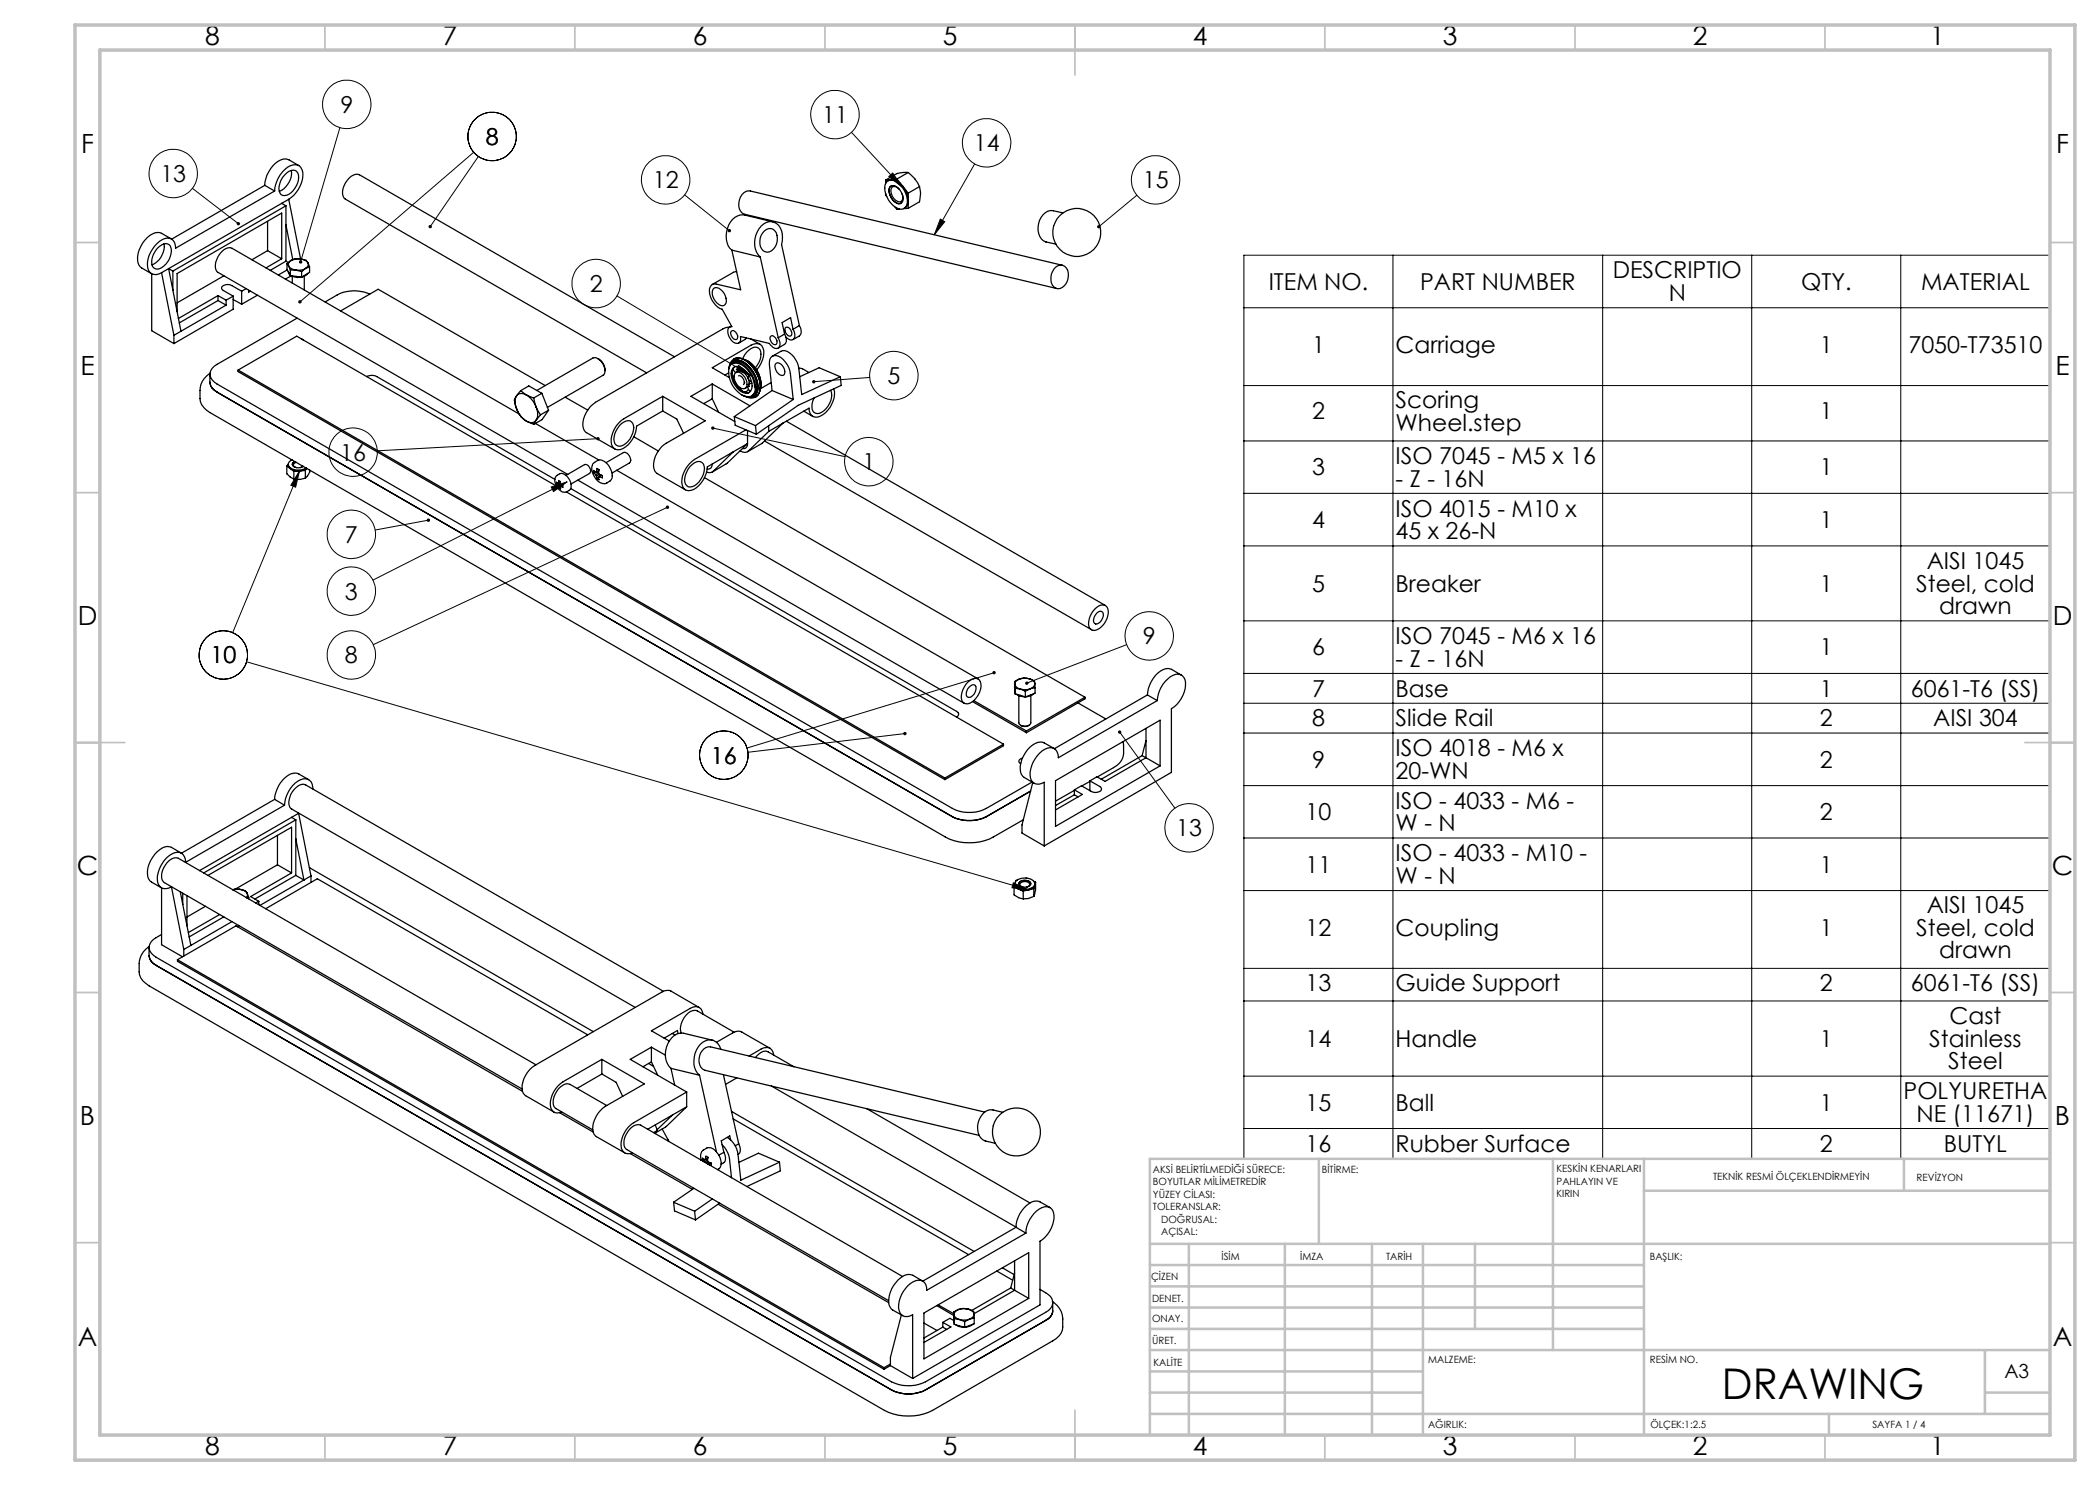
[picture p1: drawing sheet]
<svg xmlns="http://www.w3.org/2000/svg" width="420mm" height="297mm" viewBox="0 0 420 297" stroke-linecap="round" stroke-linejoin="round" font-family="sans-serif">
<g fill="none" stroke="#000" stroke-width=".25">
<path d="M53 37.1l1.9 1.1M53 37.1l-18.7 10.7M54.9 38.2a5.8 5.8 0 0 1 3.7-5.2 1.55 1.55 0 0 1 2 1.5 6.2 6.2 0 0 1-2.9 5.4M54.9 38.2l-19.8 11.4a1.69 1.69 0 0 0-.7-1.7 1.69 1.69 0 0 0-1.9 0 5.9 5.9 0 0 0-2.9 5.8 1.64 1.64 0 0 0 2.7 .8M57.3 34.6a1.33 1.33 0 0 1 1.3-.6 1.33 1.33 0 0 1 1.1 1 4.1 4.1 0 0 1-2.4 4 1.15 1.15 0 0 1-1.2-.1 1.15 1.15 0 0 1-.3-1.2v-.5a4.2 4.2 0 0 1 1.5-2.6zM57.7 39.9l-24 13.8M57.7 39.9l2.4 11.9M58.2 34.1a4 4 0 0 1-2.4 4.2M59.8 33.1l-2-1.1a3.2 3.2 0 0 0-3.7 1.8 5.8 5.8 0 0 0-1.1 3.3M177.1 36v.7M177.1 38.7v.3l.2 .3M177.4 36.3a1.94 1.94 0 0 1 2.7 .7 3.9 3.9 0 0 1 1.1 4.4 1.67 1.67 0 0 1-2.6-.3 4.4 4.4 0 0 1-1.4-4.5z"/>
<path d="M177.6 36.2a1.8 1.8 0 0 1 2.4 .5 4.6 4.6 0 0 1 1.5 4.3l-.7 .7M177.8 38.1a3.1 3.1 0 0 0 1.9 2.6l.5-.1M178 37.4a1.33 1.33 0 0 1 2 .7 2.04 2.04 0 0 1 .3 2.5 1.68 1.68 0 0 1-2.1-1.1 2.21 2.21 0 0 1-.2-2.1zM178.2 37.2l-.2 .2-.2 .7M179.4 35.8l2.2 2.8M179.4 35.8l-2.3 .2M179.9 37.9a.92 .92 0 0 0-.8-.6 .92 .92 0 0 0-.9 .6 2.15 2.15 0 0 0 1.9 2.5 1.1 1.1 0 0 0 .3-1.6M181.6 34.5l1.3 1.2 1 1.6M181.6 34.5l-2.2 .2-2.3 1.3M181.6 34.5l-2.2 1.3M181.6 38.6v3.1M183.9 37.3a5.5 5.5 0 0 1 0 3.1l-2.3 1.3"/>
<path d="M183.9 37.3l-2.3 1.3M30.3 54.7v11.4l4.5 2.6M31.4 49.7a1.83 1.83 0 0 1 2.5-.7 3.3 3.3 0 0 1-1.2 4.2 1.31 1.31 0 0 1-1.2 .6 1.31 1.31 0 0 1-1.1-.9 4.1 4.1 0 0 1 1-3.2zM32.3 54.5l2.5 12.6M32.8 48.8a4.1 4.1 0 0 1-2.4 4.1M33.7 53.7l-1.4 .8M33.7 53.7l2.5 12.5M33.7 53.7l.9 .5M34.3 47.8l-2-1.1a2.52 2.52 0 0 0-2.8 .8 5.4 5.4 0 0 0-1.7 5.5l.5 .6 2 1.1M34.6 54.2v3.8M43.6 59.1l-7.9 4.6M43.6 59.1v1"/>
<path d="M43.6 59.1l1.6 .9M44.8 55.2l-9.4 5.4M46.6 59.2v2.6l-11.8 6.9M46.6 59.2l-1.4 .8M46.6 59.9l1.7 1M48.3 58.2l-1.9-1.1a1.44 1.44 0 0 0-2.1 .5l.4 .5 1.9 1.1M48.3 58.2v2.7M49.2 57.7l-.9 .5M49.7 58.1v.3l.4-.2M51.5 59.1l-3.2 1.8M53.5 50.1l2.8 1.6M53.5 50.1l-3.1 1.9"/>
<path d="M53.5 44.3v5.8M56.3 51.7l-3.1 1.9M56.3 51.7v-9.1l-20.9 12.1v7.6M56.3 40.7l.9 .5M57.2 52.2l.5 .3M57.2 41.2l-22.6 13M57.2 41.2v11M57.2 52.2l-3.2 1.9M57.2 45l1.4 7M57.4 52.7l.3 .5M57.4 52.7v1.2l.7 1.2M57.5 54l-1.8 1"/>
<path d="M57.6 54.3l.4 .7M57.7 53.2a1.88 1.88 0 0 0 1.5 .8M57.7 53.2l.4 .8M58.1 55.1l2.2 .4M58.1 54v1.1M58.1 54h1.1M58.2 52.1a.84 .84 0 0 0-.5 1.1M58.2 52.1l-.8 .6M58.5 55.2v1.4M59.2 54l1.1 .3M60.1 51.8a2.85 2.85 0 0 0-1.9 .3M60.1 51.8a1.88 1.88 0 0 1 1.5 .8"/>
<path d="M60.1 51.8l1.1 .3 .4 .5M60.1 51.8h-1.1l-.8 .3M60.3 55.4l-.2 .1a3 3 0 0 1-1.9-.4l-1.1 .7M60.3 54.3v1.2M60.9 55.2v2.8M61.1 53.7a2.85 2.85 0 0 1-1.9 .3M61.1 53.7l-.8 .6M61.6 52.6a.84 .84 0 0 1-.5 1.1M61.6 54.7l-.6 .5-.6 .2M61.6 52.6l.3 .8M61.9 53.4l-.8 .3M61.9 53.4v1.1l-1.6 1"/>
<path d="M73.9 58.8a7.4 7.4 0 0 0-6.4 .2l-2.5 1.4M142.7 57.7a1.6 1.6 0 0 1 2.1 1 1.79 1.79 0 0 1 .1 2.4 1.87 1.87 0 0 1-2.1-1.3 1.95 1.95 0 0 1-.1-2.1zM146.4 50l1.7 8-4.8-1.2a1.18 1.18 0 0 0-1.4 1.5 4.2 4.2 0 0 0 2.5 3.5l2 3.5a.88 .88 0 0 0-.8 1.4 2.19 2.19 0 0 0 2.1 1.9 1.04 1.04 0 0 0 .4-1.3l5.7 1.4a1.7 1.7 0 0 0 1.8 .9 1.53 1.53 0 0 0 0-2M146.4 50l5.6 1.4M147.3 54.3l-.6 .2-4.2 2.4M152 51.4a4.4 4.4 0 0 1 1.8-7.1 2.62 2.62 0 0 1 2.7 3.2l-.2 1.4 3.6 16.2M152 51.4l3.6 16.2M152.9 46.1a1.43 1.43 0 0 1 1.6-.3 1.43 1.43 0 0 1 .9 1.3 2.65 2.65 0 0 1-2 3.3 1.86 1.86 0 0 1-1.4-2.2 2.82 2.82 0 0 1 .9-2.1zM154.6 44.4l-5.7-1.4a3.2 3.2 0 0 0-3.4 2.7 4.1 4.1 0 0 0 .9 4.3M179 41.4l.4 .4h.4M181.6 41.7h-.8M210.8 53.8a1.51 1.51 0 0 1 1.7-.7 1.51 1.51 0 0 1 1.1 1.4 2.63 2.63 0 0 1-2 3.2 2.26 2.26 0 0 1-1.1-3.4z"/>
<path d="M212.5 53.1l-62.4-14.9a2.44 2.44 0 0 0-2.4 2.9 1.88 1.88 0 0 0 1.2 1.8l62.5 14.8M212.6 42.6l-1.9-.4a2.8 2.8 0 0 0-3 2.6 2.85 2.85 0 0 0 1.5 3.6l2 .4M34.8 67.1v1.6M36.2 66.2l-1.4 .9M40 78.1a3.8 3.8 0 0 0 2 4.4l147.1 84.9a10.5 10.5 0 0 0 9.6 0l5.9-3.4M42 74.8a2.96 2.96 0 0 0 1.4 3.6l147.1 84.9a7.8 7.8 0 0 0 6.8 0l8.8-5.1M42 74.6a4.1 4.1 0 0 0-2 3.5M43.6 60.1l-7.8 4.5M43.6 60.1l1.6 .9M45.2 61l-9 5.2M45.2 60v1M47.6 74v.3l141.4 81.6"/>
<path d="M47.6 74l141.4 81.6M47.6 74l11.7-6.8 52 30M59.4 63.6l-16 9.3a2.07 2.07 0 0 0-1.4 1.9 2.07 2.07 0 0 0 1.4 2l147.1 84.9a7.5 7.5 0 0 0 6.8 0l9.1-5.3M60.3 67.8l.4 .2M68.1 62.2l7.5-4.3 33.4 19.2M73.3 75.3l.3-.1a2.18 2.18 0 0 1 1.8 .1l35.6 20.6M103.3 79.2a2.96 2.96 0 0 0 0 2.6M103.3 79.2a1.59 1.59 0 0 0-.3 1.7l.3 .9M104.1 78.1l1.2 .9M104.1 78.1l-.8 1.1M104.1 78.1l1.7-.9 2.6 1.5M105.3 79a1.42 1.42 0 0 0-2 .2"/>
<path d="M105.3 79a4.8 4.8 0 0 1 1.9 2.4M105.3 79l1.5 .6M106.8 79.6l.4 1.8M107.4 78.1l11.2-6.5a1.99 1.99 0 0 1 2.2 1.7 1.45 1.45 0 0 1-.2 1.8l-11.1 6.4M108.4 78.7l-1.6 .9M108.4 78.7l1.3 3.4M113 79.4l4.5 2.6M119.6 71.7a2.69 2.69 0 0 1 1.4 2.5M132.5 79.3l8.5 4.9-7.8 4.4a4.9 4.9 0 0 0-2.2 5.7l.4 .4 5.7 3.3M132.5 79.3l-7.7 4.4a5.4 5.4 0 0 0-2.5 5.2 1.46 1.46 0 0 0 2.3 .8 5.5 5.5 0 0 0 2.7-4.5l5.2-3M132.5 79.3v2.9M134.9 71.4l-63-36.4a2.16 2.16 0 0 0-2.4 1.1 3.3 3.3 0 0 0-.7 3.5l60.5 35"/>
<path d="M142.5 76.8l7.5 4.4M142.5 76.8l-4.3 2.5 8.8 5M142.5 79.8l1.2 2.6M142.5 76.8v3M142.5 79.8l-1.7 .9M145.7 74.3a1.62 1.62 0 0 1 .9-1.7 1.62 1.62 0 0 1 1.8 .2 5.4 5.4 0 0 1 2.5 5.8 1.59 1.59 0 0 1-2.5 .4M145.7 74.4a5.2 5.2 0 0 0 3.6 4.9h.1M145.7 74.6l-.7 .4M145.8 73.8a1.74 1.74 0 0 1 .9-1.6 1.74 1.74 0 0 1 1.8 0 6.5 6.5 0 0 1 3.1 5.3M145.8 73.6a1.72 1.72 0 0 1 1.1-1.5 1.72 1.72 0 0 1 1.8 .4 6.3 6.3 0 0 1 2.9 5M145.9 73.2a1.81 1.81 0 0 1 2.8-1.3 6.6 6.6 0 0 1 3.3 6.2 1.71 1.71 0 0 1-2.5 1.3M145.9 65.4l-.8 .1-.5 .3-25.5 14.7a5.4 5.4 0 0 0-2.4 5.1l.4 .8 5.9 3.4"/>
<path d="M146.2 66.3l.2-.2a1.12 1.12 0 0 1 .9 1.8 1.21 1.21 0 0 1-1.1-1.6zM146.3 65.2l-.4 .2M146.5 72.6a2.35 2.35 0 0 1 3.3 1 5 5 0 0 1 1.3 4.8l-.2 .4-.6 .4M146.6 73.7l.2 .4 .3 .4 .8-.3 .7 .2M146.6 72.7a2.67 2.67 0 0 1 2.8 1.1 5.5 5.5 0 0 1 1.5 3.7M146.6 73.7a2.91 2.91 0 0 0 .1 2.2M146.7 76l.4 .4M146.7 73.5a1.95 1.95 0 0 1 2.6 .9 3.1 3.1 0 0 1 .6 4 1.98 1.98 0 0 1-2.5-.8 3.2 3.2 0 0 1-.7-4.1zM146.8 71.8a3.1 3.1 0 0 1 3.6 1.4 5.6 5.6 0 0 1 1.4 5.4l-.6 .8M146.8 76.1a5 5 0 0 0 1.5 2M146.8 75.1l-.2 .6M147 73.3l-.4 .4"/>
<path d="M147 74.6a1.06 1.06 0 0 1 1.7 .5 2.12 2.12 0 0 1 .5 2.4 .9 .9 0 0 1-1.3-.1 2.37 2.37 0 0 1-.9-2.8zM147.7 75.2a1.2 1.2 0 0 1 1 1.7M148.1 77.6l.2 .6M148.2 73.5v.4l.4 .5M148.2 71.6a5.9 5.9 0 0 1 4 5.6M148.3 74.1l-.1 .1M148.3 78.2h.1M148.5 78.2l.1 .1M148.5 71.8l.2-.3a3.5 3.5 0 0 1 2.4-2.1 1.17 1.17 0 0 1 1.1 1.4 4.4 4.4 0 0 1-1.1 2.8M148.6 74.4h.7M148.6 74.4h.1M148.6 74.4l.3 .2 .7 1.1"/>
<path d="M148.6 78.3l.9 .3 .4-.1M148.8 71.9a6.4 6.4 0 0 1 3.4 5.3M148.9 76.4v.3M148.9 71.9a5.5 5.5 0 0 1 3.3 5.5M149.2 79.4a1.74 1.74 0 0 0 2.4-1.9 1.7 1.7 0 0 1-.6 1.7 1.7 1.7 0 0 1-1.8 .2zM149.3 67.6l-1.6 1M149.5 72.2a5.5 5.5 0 0 1 2.7 4.6M149.6 77.3a.9 .9 0 0 0 .5 .9M149.6 77.3h.1M149.6 77.3l-.6 .4M149.7 77.9a.78 .78 0 0 1-1.1 .4M149.7 75.9l.1 .9-.2 .5"/>
<path d="M149.8 75l-.2 .4 .1 .5 .6 .4M150.2 67.8l1.8 1.1M150.4 76.6l-.6 .3M151.3 74a5 5 0 0 0 1.3-4.4 1.52 1.52 0 0 0-2.4-.6l-7.7 4.6 3.4 1.9M152.2 77.2l-.2 1M154.1 67.3l.2-.1a1.12 1.12 0 0 1 .9 1.7 1.21 1.21 0 0 1-1.1-1.6zM154.2 76.5l-2.1 1.2M154.4 78.1l-.5-5.1a1.47 1.47 0 0 1 .9-1.9 3.8 3.8 0 0 1 3.3 3.7l.5 5.1M154.4 78.1l4.2 1.8M154.4 78.1l-7.5 5.2M154.5 71.2l1.7-.9a2.24 2.24 0 0 1 2.6 1.1 4.6 4.6 0 0 1 1 2.4l.5 5.1 7.8-3.6M155.2 72.7a1.46 1.46 0 0 1 1.8 1.6l-.2 .6a1.17 1.17 0 0 1-1.6-.9 1.11 1.11 0 0 1 0-1.3z"/>
<path d="M156.9 66.8a1.44 1.44 0 0 1 0 2.1l-1.3 .7M156.9 66.8l-1.3 .8M157.1 65.6a.73 .73 0 0 1 1.1 .5 .76 .76 0 0 1-.1 1.1 1.21 1.21 0 0 1-1-1.6zM158.6 65.9a1.29 1.29 0 0 1-.3 2.1l-1.1-.6M158.6 65.9l-.5-2.4-1.7 1 .5 2.3M158.6 79.9l-7.5 5.2M159.8 73.6l.7 .2 1.3 .7M159.9 65.1a1.53 1.53 0 0 1 0 2.1l-1.3 .7M159.9 65.1l-1.3 .8M159.9 75.3l3.9-1.7 4.3 1.7M166.1 78.1a3.7 3.7 0 0 1-2.2 4.6 1.17 1.17 0 0 1-1.5-1.4l.2-1.1 .2-.6M166.8 77.7a5.1 5.1 0 0 1-3.3 5.7 1.52 1.52 0 0 1-1.7-1.8l-5.2 3"/>
<path d="M168.1 75.3l.1 1.8-8.6 4-8.3 5.8M57.4 93.2v1.6l.7 .6 .7 .4M57.4 93.2l1.4 1.1M57.6 92.9a1.63 1.63 0 0 0 2.1 1.3h.2M57.7 92.8l-.3 .4M58.2 92.1l.2-.1a.91 .91 0 0 0-.7 .8 .91 .91 0 0 0 .6 .9 3.1 3.1 0 0 0 2.9-.1M58.8 94.3v1.5M58.9 92.3a.56 .56 0 0 0-.4 .4 .56 .56 0 0 0 .2 .6 1.86 1.86 0 0 0 1.9 0M59 92.3l-.4 .3-.1 .3M59.2 92.5l-.5 .3v.2l.2 .4 .4 .1M59.9 94.2l-1.1 .1M60.6 93.2l-.6 .3"/>
<path d="M61.1 95.6l-1.1 .3-1.2-.1M61.1 94.1l-1.2 .1M61.1 94.1v1.5M61.3 93.7l-.7 .3-.7 .2M61.3 93.7l-.2 .4M61.9 94a2.29 2.29 0 0 1-.8 1.6M103.3 81.8a4.9 4.9 0 0 0 2 2.4M103.3 81.8a4.7 4.7 0 0 0 2 2.4M103.8 82.8l-57.4-33.1a2.16 2.16 0 0 0-2.4 1.1l-.4 .5a2.98 2.98 0 0 0-.2 3l70.2 40.6M105.3 84.2l1.5 .6M107.1 84.7l12.7 7.3M107.2 81.4l.9 1.6"/>
<path d="M107.2 81.4a3 3 0 0 1 0 2.6M107.2 84a1.37 1.37 0 0 1-1.9 .2M107.2 84l-.4 .8M108.1 83l-.9 1M109.7 82.1l-1.6 .9M109.7 82.1l-1.3 1.8-1.6 .9M111.3 96.8l.3 .2M111.4 95.1a1.32 1.32 0 0 0-.2 1.8 1.78 1.78 0 0 0 2.1 1.5M111.4 95.1a1.28 1.28 0 0 1 2 .1 1.99 1.99 0 0 1 .4 2.9l-.5 .3 87.4 50.4M111.6 96.7l-.3-.3v.4M111.6 97l.1 .2M111.7 97.2l.1 .4"/>
<path d="M111.7 96.6v-.1a.19 .19 0 0 1 .1-.3 .19 .19 0 0 1 .2 .3l.1 .5M111.7 96.6l-.1 .1M111.8 96.6l-.2 .1M112 96.7l-.7 .1M112 97.4l.1 .4-.3-.2M112 96.5l-.3 .1M112 96.8l-.4 .2M112.1 97.3l-.1 .1M112.1 97h.1a.25 .25 0 0 1 .3 .1 .25 .25 0 0 1 0 .3l-.4-.1M112.1 97l-.4 .2M112.3 97l-.5 .6M112.5 97l-.4 .3"/>
<path d="M113.2 95.1l3.7-2.2a1.19 1.19 0 0 1 1 1.8l-3.7 2.1M114.2 97.7l77.4 44.8a.56 .56 0 0 1-.3 .9M115.6 96l77.2 44.6M118.5 93a3.1 3.1 0 0 0 2.3 3.7M118.7 94.6l.4 .3M118.9 92.5l-.4 .4M118.9 92.5a1.53 1.53 0 0 1 2.4 .1l.4 .4a2.77 2.77 0 0 1 .5 3l-.8 .6M119.1 94.4l-.4-.3v.5M119.1 94.9l.2 .3M119.3 95.2l.1 .5M119.3 94.3v-.1a.28 .28 0 0 1 .2-.4 .28 .28 0 0 1 .3 .4 .77 .77 0 0 0 .7 1v.4l-.6-.2M119.3 94.3l-.2 .1"/>
<path d="M119.3 94.4h-.2M119.7 95.5l.1 .5-.4-.3M119.7 94.6l-.6 .3M119.7 94.4l-1 .2M119.8 94.1l-.5 .2M119.8 95.4l-.1 .1M119.8 94.9l-.5 .3M119.9 95.4l-.2 .1M120.1 95l-.7 .7M120.3 95l-.4 .4M121.2 92.5l3.5-2a1.36 1.36 0 0 1 1.2 2.1l-3.5 2M121.4 96.6l-.5 .1"/>
<path d="M123.3 94l72.3 41.8M124.3 84.7a1.61 1.61 0 0 1 2-.3 2.35 2.35 0 0 1 0 2.8 3.3 3.3 0 0 1-2.4 2 1.36 1.36 0 0 1-1.1-1.9 4.7 4.7 0 0 1 1.5-2.6zM126.8 87.3l4.9 2.9M132.5 82.2l2.9 1.6 1.3 2.8M138 93.3a1.8 1.8 0 0 1 2.4-.8 3.1 3.1 0 0 1-.6 3.9 1.8 1.8 0 0 1-2.4 .8 2.35 2.35 0 0 1 0-2.9zM140.9 95.5l76.1 43.9M142.5 92.8a.85 .85 0 0 1-1.1 1M146.7 90.3l-4.1 4a1.27 1.27 0 0 1-1.3 .1M146.9 83.3l4.2 1.8M146.9 83.3l.1 1.8 4.3 1.8M149.2 86l-10.3 5.9a5.4 5.4 0 0 0-2.4 5.1 1.45 1.45 0 0 0 2.2 .9 5.7 5.7 0 0 0 2.8-4.5l5.2-3.1M149.5 88.7a.85 .85 0 0 1-1 1"/>
<path d="M149.5 88.7l-4 3.9-3.1 1.8M149.5 86.1v2.6M149.5 88.7l-2.8 1.6M151.1 85.1l.2 1.8M152.9 88.2l65.4 37.7M153.7 86.3l-4 3.9a1.28 1.28 0 0 1-1.7 0M153.7 85.1v1.2M156.6 84.6l-4.1 4-3 1.7M156.6 84.6l-2.9 1.7M157.3 84.2l63.8 36.9M160.8 82.2l1.8 1.1M193.5 136.5a1.95 1.95 0 0 1 2.1-.7 2.19 2.19 0 0 1 .3 2.6 3.4 3.4 0 0 1-2.7 2.4 1.51 1.51 0 0 1-.8-2.2l.4-1.2z"/>
<path d="M193.8 137.4a.78 .78 0 0 1 1.4-.1 1.71 1.71 0 0 1-1.6 2.1 1.4 1.4 0 0 1 .2-2zM202.9 136.3l.1 .5M202.9 136.3l.1 2.5M203 136.8a1.39 1.39 0 0 0 1 1M203 136.8v.9M203 138.1v.3M203 138.8l2.1 .6M203 137.7v1.1M203 137.7l1 .1M203.3 138.8a2.46 2.46 0 0 0 1.7 .6M203.8 139.1v5.5a1.4 1.4 0 0 0 2.4 0v-5.5M203.9 135.8a1.08 1.08 0 0 0-.9 1"/>
<path d="M203.9 135.8l-1 .5M204 137.8l1.1 .5M205.1 138.3v1.1M205.9 135.7l-1.3-.1-.7 .2M205.9 135.7a1.56 1.56 0 0 1 1.1 1M205.9 135.7l1 .5 .1 .5M205.9 135.7l-1-.1-1 .2M206.1 137.8l-.8 .1-1.3-.1M206.1 137.8l-1 .5M206.7 138.8l-.7 .4-.9 .2M207 136.7a1.3 1.3 0 0 1-.9 1.1M207 136.7v.8"/>
<path d="M207 137.5l-.9 .3M207 137.5v1.1l-1.9 .8M217 139.4l-11.7 6.8M217 139.4v.4l-11.7 6.7M219 121.7a1.57 1.57 0 0 1 2.4-.3 3.6 3.6 0 0 1-2.8 4.7 1.58 1.58 0 0 1-.8-2.3 4.4 4.4 0 0 1 1.2-2.1zM219.4 122.6a.69 .69 0 0 1 .9-.3 .69 .69 0 0 1 .4 .9 1.78 1.78 0 0 1-1.6 1.6 1.18 1.18 0 0 1 0-1.9zM229.5 139l2 1.1M229.5 139l-18.6 10.8M236.3 135l-2-1.1a3.2 3.2 0 0 0-3.7 1.8 6.6 6.6 0 0 0-1.1 3.3M54.9 159.9l2 1.1M54.9 159.9l-18.6 10.7M61.7 155.9l-1.9-1.1a2.43 2.43 0 0 0-2.8 .7 6.4 6.4 0 0 0-2.1 4.4"/>
<path d="M62.6 157.8a1.78 1.78 0 0 0-1-1.9 1.78 1.78 0 0 0-2.1 .3 6.4 6.4 0 0 0-2.6 4.8M189 155.6v.3M191.7 142.6v.1M194.5 140.3l10.8 6.2M194.7 140.1l10.6 6.1M200.7 148.8l-11.7 6.8M200.7 148.8v.4l-11.7 6.7M204.1 145.1l.2 .1a1.61 1.61 0 0 0 1.5-.1M204.5 151.6a.68 .68 0 0 0-.7 .8l.3 .3M205.3 146.2v.3M206.6 156.5l-2.2 8.5v1.6l4.4 2.6M210.9 149.7l-2.1-1.1a2.55 2.55 0 0 0-2.8 .8 5.4 5.4 0 0 0-1.7 5.5l.6 .6 1.9 1.2"/>
<path d="M211.1 156.1l20.9-12.1v9.2l-20.9 12.1zM214.9 158l1.6 .9-5.4 3.1M214.9 159l.7 .4M214.9 159l-3.8 2.1M214.9 158v1M214.9 158.1l-3.8 2.1M215.6 140.6l5.6 3.2M218 156.2l2 1.1 .3 .5a1.36 1.36 0 0 1-2 .5l-2-1.1-1.4 .8M218 156.2v1.9M218 156.3l-1.6 .9M224.6 148.3l.1 .9M224.7 149.1a3.8 3.8 0 0 1-2 4.4l-3.2 1.9"/>
<path d="M228.4 151.1l.8 .4M228.4 151.1l-8.2 4.8M229.2 151.5l-8.2 4.8-1.6-.9-1.4 .8M229.2 151.5l2.8 1.7M229.2 145.7v5.8M229.2 148.1l-.8 3M231.5 140.1l-19.8 11.4a1.69 1.69 0 0 0-.8-1.7 1.69 1.69 0 0 0-1.9 0 5.9 5.9 0 0 0-2.9 5.8 1.64 1.64 0 0 0 2.7 .9v12.7M231.5 140.1a5.9 5.9 0 0 1 3.7-5.2 1.7 1.7 0 0 1 1.9 2.2 6.1 6.1 0 0 1-2.8 4.6v12.8l-25.5 14.7M32.3 177.6v11.3l4.2 2.4M34.3 177.4l2.5 12.5M34.3 177.3v.1M36.1 178.4l2.1 10.7"/>
<path d="M36.3 170.6l-2-1.1a2.5 2.5 0 0 0-2.9 .9 5.4 5.4 0 0 0-1.7 5.4l.6 .6 2 1.1M36.5 178.6v2.3M37.4 179.1v6.1M47.9 177.9l-1.3 .1M47.9 177.9a2.05 2.05 0 0 1 1.5 .7M47.9 177.9l1.2 .2 .3 .5M49.4 178.6l.1 .5-.2 .4M49.4 178.6l.3 .9M49.7 179.5v.3M49.7 179.5l-.3 .1M55.5 173l2.8 1.6M55.5 173l-8.5 4.9"/>
<path d="M55.5 167.1v5.9M56.9 161l-19.8 11.5a1.69 1.69 0 0 0-.7-1.8 1.69 1.69 0 0 0-1.9 0 5.9 5.9 0 0 0-3 5.8 1.67 1.67 0 0 0 2.8 .9M58.3 163.5l1.4-.8 2.5 12.5M58.3 163.5l-18.4 10.6M58.3 163.5l.9 .5M58.3 174.6l-8.2 4.7 1.7 1M58.3 174.6v-9.2l-16.7 9.7M59.2 164l-18.5 10.6M59.2 164v11.1M59.2 175.1l-8.2 4.7M59.2 167.8l1.6 8.2M59.2 175.1l1.6 .9"/>
<path d="M60.8 176l-8.8 5.1M61.9 173.5l56.8 32.8M62.2 175.2l-1.4 .8M62.2 175.2v1.3M202.8 177.4v1.6l.9 .5 .9 .3M202.8 177.4l.9 .4M203 176.7a1.07 1.07 0 0 0 .7 1.1M203 176.8l-.2 .6M203.2 176.2a2.7 2.7 0 0 1 3.7 .3 .87 .87 0 0 1-.7 1.1 2.4 2.4 0 0 1-3.2-.8zM203.4 176l-.3 .1v.3M203.7 177.8l.9 .4M203.8 176.8a1.37 1.37 0 0 1 2.4 0"/>
<path d="M203.9 176.4a1.64 1.64 0 0 1 2.2 .2 1.06 1.06 0 0 1-1.5 .8 .67 .67 0 0 1-.7-.3 .67 .67 0 0 1 0-.7zM204.6 177.4a.55 .55 0 0 1-.6-.7 1.29 1.29 0 0 1 2 .1 .67 .67 0 0 1-.7 .6M204.6 178.2v1.6M205.2 175.6h.2M206.8 179.3l-1.1 .4-1.1 .1M206.8 177.7l-2.2 .5M206.8 177.7v1.6M206.8 176.3l.3 .1M206.9 177.1a2.34 2.34 0 0 1-3 .8l-.2-.1M206.9 177.1l-.1 .6M207 176.7l-.1 .4M207.1 176.4a6.4 6.4 0 0 1-.3 2.9"/>
<path d="M207.1 176.4l-.2 .7M27.8 192.8a3.8 3.8 0 0 0 2 4.4l147.1 84.9a10.8 10.8 0 0 0 9.6 0l24-13.9a3.5 3.5 0 0 0 2-2.8v-1.6M29.8 189.5a2.96 2.96 0 0 0 1.4 3.6l147.1 84.9a7.5 7.5 0 0 0 6.8 0l24-13.9a2.27 2.27 0 0 0 1.4-2v-1.6M29.8 189.3a4.2 4.2 0 0 0-2 3.4M32.3 186.9a3.8 3.8 0 0 0-2.5 2.3 2.18 2.18 0 0 0 1.4 2.2l147.1 85a7.8 7.8 0 0 0 6.8 0l24-13.9a2.06 2.06 0 0 0 1.5-2 2.06 2.06 0 0 0-1.5-2l-1.1-.6M35.5 191.9l11.7-6.7 57.3 33.1M35.5 191.9v.4l141.3 81.6M35.5 191.9l141.3 81.6M36.8 189.9v1.3M38.2 189.1l-1.4 .8M41.1 181.3l-3.7 2.1M43.9 182.9l-6.2 3.6"/>
<path d="M44.8 183.4l-7 4M46.4 184.3l-8.2 4.8M47.8 185.1l-.3 .2M51.8 180.3l-.6 .3M51.8 180.3v.6M53.1 181.7l10.4-5.9 54 31.2M132.7 198.3l-71.6-41.3a1.9 1.9 0 0 0-2.2 .8 3.2 3.2 0 0 0-.7 3.9l68.9 39.8M107.2 213l-71.5-41.3a2.18 2.18 0 0 0-2.6 1.3 2.61 2.61 0 0 0-.2 3.5l71.5 41.3M120.4 211.9l8.5 4.9-7.8 4.5a5.4 5.4 0 0 0-2.5 5.1l.2 .5 .5 .4 5.7 3.3M120.4 211.9l-7.8 4.5a5.4 5.4 0 0 0-2.5 5.1 1.42 1.42 0 0 0 2.2 .9M120.4 211.9v2.9M120.4 214.8l2.8 1.7 1.3 2.8"/>
<path d="M120.4 214.8l-5 2.9M129.7 212.7l1 .6M130.3 209.4l-4.3 2.5 11.3 6.5M130.3 209.4l2.8 1.6M130.3 212.4l1.3 2.6M130.3 209.4v3M130.3 212.4l-1.7 1M134.2 213.7l5.7 1.3M134.2 213.7l.7 3.3M134.4 206.7l.6 .3M135.6 206.7l-.1-.6-2.7 1.5M137.3 218.4l-10.5 6.1a5.4 5.4 0 0 0-2.5 5.2 1.42 1.42 0 0 0 2.2 .8"/>
<path d="M137.3 218.4v3M139.8 201.5l-5.6-3.3a1.95 1.95 0 0 0-1.8 .2l-25.5 14.7a5 5 0 0 0-2.2 5.6l.4 .4 5.7 3.3M139.9 215l3.4 15.4M140.6 202.8a1.52 1.52 0 0 0-.9-1.4 1.52 1.52 0 0 0-1.7 .3l-7.7 4.5 3.5 2M142.5 208l-5.8-1.3a3.2 3.2 0 0 0-3.4 2.7 4.1 4.1 0 0 0 .9 4.3M143.3 208.5l3.2-1.9a1.71 1.71 0 0 1 1.8-.2l5.7 3.3M144.2 209.9a2.3 2.3 0 0 0-1.8-1.9 2.3 2.3 0 0 0-2.3 .9 4.9 4.9 0 0 0-.6 5.7l.4 .4M144.7 214.9l3 13.9M146.8 206.4l-7.3-4.2a2 2 0 0 0-2.3 .9 3.8 3.8 0 0 0-1 3.5M147.4 215.6l-2.3 1.3M151.1 211.5l.2-.3a1.9 1.9 0 0 1 2.3-.8l5.2 3M154.3 217.2l48.9 28.2"/>
<path d="M154.7 211a1.52 1.52 0 0 0-.9-1.4 1.52 1.52 0 0 0-1.6 .2l-2.4 1.4M111.9 222.5l6.7 3.9M121.4 221.1l-7.4-4.2a1.93 1.93 0 0 0-2.3 .8l-.3 .5a2.93 2.93 0 0 0-.3 3.4l7.5 4.4M126 230.7l12.5 7.2M131.1 225l.4 1.1M131.5 226.1l-.8 .4M131.5 226.1l-.4 .6M132.4 225.8l1.4 2.5M133.6 227.9v.2M134.5 223l-3.1 3M137.3 221.4l-4 3.9-2.1 1.2M137.3 221.4l-7.8 4.4"/>
<path d="M138.8 237.7l-4.1 2.7M140.1 232h.2M140.3 230.5a1.74 1.74 0 0 0 0 1.6M140.3 230.4a1.55 1.55 0 0 1 1.1-.8 1.72 1.72 0 0 1 2 1 2.55 2.55 0 0 1 .4 3.1l-.3 .2M140.5 232.1l.3 .2M140.9 232l-.4-.4v.5M141.1 231.9l.1-.7 .2 .1a.23 .23 0 0 1 .2 .2 .23 .23 0 0 1-.1 .3 .65 .65 0 0 0 .8 .8v.5l-.5-.2M141.1 231.9l-.2 .1M141.5 232.1l-.6 .3M141.5 231.9l-1 .2M141.6 231.6l-.5 .3M141.6 232.4l-.3 .2"/>
<path d="M141.9 232.5l-.3 .3M142.1 232.6l-.5 .3M142.5 239.8l-3.6 2.4M144.4 228.9l.1 .1a5.2 5.2 0 0 1 1.4 2.8l.4 3.7M144.8 230.5a1.46 1.46 0 0 1-.6 2.3M144.8 230.5l-1 .5M145.5 227.5l.2 .1a4.5 4.5 0 0 1 1.9 3.3M146.1 228l-.2-.8-1.6 1 .5 2.3M146.3 222.3l48.5 28M146.6 223.8l47.1 27.1M147.6 230.9l.6 5.1 7.7-3.6M147.7 228.8a1.46 1.46 0 0 1-.1 2.1"/>
<path d="M147.7 228.8l-.7 .4M155.9 232.4l.2 1.8-6.7 3.1M155.9 232.4l-4.2-1.8-3.9 1.9M173.3 221.7l32.7 18.9M197 222.4l-54.9-13a2.56 2.56 0 0 0-2.2 3.6 1.58 1.58 0 0 0 1.1 1.1l54.8 13M200.6 222.5l-2-.5a2.27 2.27 0 0 0-2.5 1.3 3.6 3.6 0 0 0 .5 4.7l2.5 .7M134.7 240.4l4.2 1.8M134.7 240.4l.2 1.8 4.2 1.8M138.9 242.2l.2 1.8M143.6 240.8l34.1 19.7M143.9 240.6l-4.8 3.4M180.5 255.3l-52.4-30.3a2.18 2.18 0 0 0-2.6 1.4 2.61 2.61 0 0 0-.2 3.5l52.4 30.2"/>
<path d="M199.4 254.2l3.1 1.8M200.5 253.6l2.3 1.3M202.1 257.6l.8 .5M202.1 257.6l-7.8 4.5M202.9 252.2v5.9M202.9 258.1l2.8 1.6M202.9 258.1l-8.1 4.6M202.9 254.6l-.8 3M203.2 245.5l-18.7 10.7-1.9-1.1a2.54 2.54 0 0 0-2.9 .8 6 6 0 0 0-1.9 5l.5 .9 2.3 1.3M203.2 245.5l2 1.1M205.2 246.6l-19.9 11.5a1.68 1.68 0 0 0-.7-1.8 1.68 1.68 0 0 0-1.9 0 5.8 5.8 0 0 0-2.9 5.8 1.63 1.63 0 0 0 2.7 .9v12.7M205.2 246.6a5.9 5.9 0 0 1 3.7-5.2 1.55 1.55 0 0 1 1.9 1.6 6 6 0 0 1-2.8 5.2v12.8l-25.5 14.7"/>
<path d="M210 241.5l-2-1.1a2.37 2.37 0 0 0-2.7 .7 6.1 6.1 0 0 0-2.1 4.4M176.8 273.5v.4M178.1 272.8l-1.3 .7M178.1 273.1l-1.3 .8M178.1 273.1l4.4 2.6M180.3 263l-2.2 8.5v1.6M184.8 264.6l2.6 1.5M184.8 262.6l20.9-12.1v9.2l-20.9 12.1zM187.4 261.1l3.3 2M187.6 261l3.1 1.7M188.6 264.5l1.6 .9-5.4 3.1M188.6 265.4l.7 .5"/>
<path d="M188.6 265.4l-3.8 2.2M188.6 264.5v.9M190.7 262.4l.1 .5M190.7 262.4l.2 2.5M190.8 264.2v.3M190.8 264.1l-.8-.4-1.4 .8M190.8 262.9a1.41 1.41 0 0 0 1.1 1M190.8 262.9l.1 .8M190.9 264.9l2 .6M190.9 263.7v1.2M190.9 263.7l1 .2M191.1 264.9a2.46 2.46 0 0 0 1.8 .6"/>
<path d="M191.7 261.9a1.18 1.18 0 0 0-.9 1M191.7 261.9l-1 .5M191.9 263.9l1 .4M192.9 264.3v1.2M193.7 261.8l-1.3-.1-.7 .2M193.7 261.8a1.39 1.39 0 0 1 1.1 1M193.7 261.8l1 .5 .1 .5M193.7 261.8l-1-.1-1 .2M193.9 263.8l-.8 .2-1.2-.1M193.9 263.8l-1 .5M194.6 264.9l-.8 .4-.8 .2M194.8 262.8a1.16 1.16 0 0 1-.9 1"/>
<path d="M194.8 262.8v.8M194.8 263.6l-.9 .2M194.8 263.6v1.2l-1.9 .7M210.5 260.3a4.4 4.4 0 0 1 2 3.5"/>
<circle cx="215.4" cy="46.5" r="4.8"/>
<circle cx="203.3" cy="226.4" r="4.8"/>
</g>
<g fill="none" stroke="#000" stroke-width=".2">
<path d="M38.5 37.7l9.2 7M68 25.5l-7.9 26.9M94.8 30.4l-34.8 30M95.7 31.3l-9.7 14M136.9 39l9 7.1M170.3 26.5l10.1 10.9M177.8 35.3l.7-.7 1.9 2.8zM194.9 32.8l-8 14.2M227.4 39l-7.7 6.4M123.4 59.2l26.9 16M188.1 43.8l.8 .5-2 2.7zM248.8 51h161.2v180.7h-161.2z"/>
<path d="M278.6 51v180.7M320.5 51v180.7M350.3 51v180.7M380.2 51v180.7M147.7 73.1l2.6 2.1-3.1-1.2zM174 75.5l-11.3 .8M248.8 61.6h161.2M248.8 77.1h161.2M59.9 94.2l-.8 3.2-.9-.4zM59.9 94.2l-13.4 32.3M110.2 97.4l3.2-1-2.7 1.9zM113.4 96.4l-38.8 19.6"/>
<path d="M119.6 87.7l-44.1 2.5M142.6 85.6l26.4 5.7M248.8 88.2h161.2M248.8 98.7h161.2M85.7 104l-10.7 2M133.5 101.5l-58.9 27.4M248.8 109.2h161.2M49.3 132.4l156.4 45.6M198.8 134.5l-49.4 15.1M225.3 128.9l-19.9 7.7M248.8 124.2h161.2M248.8 134.7h161.2"/>
<path d="M181 146.7l-31.4 3.8M223.9 146.4l11.1 15.2M248.8 140.6h161.2M248.8 146.6h161.2M248.8 157.1h161.2M202.7 176.6l3 1.4-3.3-.5zM248.8 167.6h161.2M248.8 178.1h161.2M248.8 193.7h161.2M248.8 200.2h161.2M248.8 215.2h161.2M248.8 225.7h161.2"/>
<circle cx="34.6" cy="34.7" r="4.8"/>
<circle cx="69.4" cy="20.9" r="4.8"/>
<circle cx="98.4" cy="27.3" r="4.8"/>
<circle cx="133.1" cy="36" r="4.8"/>
<circle cx="167" cy="22.9" r="4.8"/>
<circle cx="197.3" cy="28.6" r="4.8"/>
<circle cx="231.1" cy="36" r="4.8"/>
<circle cx="119.2" cy="56.7" r="4.8"/>
<circle cx="178.8" cy="75.1" r="4.8"/>
<circle cx="70.6" cy="90.4" r="4.8"/>
<circle cx="173.8" cy="92.3" r="4.8"/>
<circle cx="70.3" cy="118.2" r="4.8"/>
<circle cx="70.3" cy="106.9" r="4.8"/>
<circle cx="44.7" cy="131" r="4.8"/>
<circle cx="70.3" cy="131" r="4.8"/>
<circle cx="229.8" cy="127.2" r="4.8"/>
<circle cx="144.8" cy="151" r="4.8"/>
<circle cx="237.8" cy="165.6" r="4.8"/>
</g>
<g fill="none" stroke="#c0c0c0" stroke-width=".35">
<path d="M65 5v5M115 5v5M165 5v5M215 5v10M265 5v5M315 5v5M365 5v5M15 48.5h5M410 48.5h5M15 98.5h5M410 98.5h5M15 148.5h10"/>
<path d="M405 148.5h10M15 198.5h5M410 198.5h5M15 248.5h5M410 248.5h5M65 287v5M115 287v5M165 287v5M215 282v10M265 287v5M315 287v5M365 287v5"/>
</g>
<g fill="none" stroke="#c0c0c0" stroke-width=".5">
<path d="M263.8 231.8v17M310.6 231.8v38.2M328.8 231.8v55.2M328.8 238.2h81.2M380.8 231.8v6.4M410 231.8h-180v55.2M230 248.8h180M230 257.3h98.8M230 253h98.8M237.8 248.8v38.2M257 248.8v38.2M274.4 248.8v38.2"/>
<path d="M284.6 248.8v38.2M295 248.8v17M230 265.8h98.8M230 261.5h98.8M230 278.5h54.6M230 274.3h54.6M230 270h180M397 278.5h13M397 270v12.8M230 282.8h180M365.8 282.8v4.2"/>
</g>
<path d="M15 5h400v287h-400zM20 10h390v277h-390z" fill="none" stroke="#c0c0c0" stroke-width=".7"/>
<path d="M188.1 43.8l.8 .5-2 2.7zM145.6 45.9v.1a.33 .33 0 0 0 .1 .4 .33 .33 0 0 0 .4 0l-.2-.3 .2 .3a.34 .34 0 0 0 0-.5 .34 .34 0 0 0-.5 0zM162.5 76.1l-.1 .3 .3-.1-.3 .1a.33 .33 0 0 0 .5 .2 .33 .33 0 0 0 .1-.5 .33 .33 0 0 0-.5 0zM147.7 73.1l2.6 2.1-3.1-1.2zM142.3 85.4l-.1 .1 .4 .1-.4-.1a.34 .34 0 0 0 .4 .5 .34 .34 0 0 0 .3-.5 .34 .34 0 0 0-.6-.1zM85.8 45.1l-.1 .2 .2 .3 .1-.3-.1 .3a.35 .35 0 0 0 .4-.1 .35 .35 0 0 0 0-.5 .35 .35 0 0 0-.5 .1zM59.8 60.1l-.1 .4 .3-.1-.3 .2a.35 .35 0 0 0 .5 0 .35 .35 0 0 0 .1-.4 .35 .35 0 0 0-.5-.1zM85.5 103.7a.35 .35 0 0 0 0 .7 .35 .35 0 0 0 .5-.4h-.3h.3a.33 .33 0 0 0-.5-.3zM180.7 146.5a.35 .35 0 0 0 .2 .5 .35 .35 0 0 0 .4-.3h-.3h.3a.36 .36 0 0 0-.2-.3 .36 .36 0 0 0-.4 .1zM198.6 134.2a.34 .34 0 0 0-.1 .5 .34 .34 0 0 0 .4 .1 .34 .34 0 0 0 .2-.4l-.3 .1 .3-.1-.2-.2zM223.7 146.2a.34 .34 0 0 0 0 .5 .34 .34 0 0 0 .5-.2 .34 .34 0 0 0-.4-.4l.1 .3zM47.4 44.5l-.1 .1a.35 .35 0 0 0 .2 .4 .35 .35 0 0 0 .4-.1l-.2-.2 .2 .2a.35 .35 0 0 0 0-.4 .35 .35 0 0 0-.5 0zM59.9 52.2a.32 .32 0 0 0 .1 .5l.1-.3-.1 .3a.34 .34 0 0 0 .5-.4 .34 .34 0 0 0-.6-.1zM205.1 136.4l-.1 .4 .4-.2-.4 .2a.35 .35 0 0 0 .5 .2 .35 .35 0 0 0 .2-.5 .35 .35 0 0 0-.6-.1zM59.9 94.2l-.8 3.2-.9-.4zM202.7 176.6l3 1.4-3.3-.5zM119.4 87.5a.34 .34 0 0 0 .1 .5 .34 .34 0 0 0 .4-.3h-.3h.3a.35 .35 0 0 0-.2-.3 .35 .35 0 0 0-.3 .1zM110.2 97.4l3.2-1-2.7 1.9zM133.3 101.2a.34 .34 0 0 0-.1 .4 .34 .34 0 0 0 .4 .1 .34 .34 0 0 0 .2-.4l-.3 .2 .3-.2-.3-.2zM219.5 45.2v.4l.2-.2-.2 .2a.35 .35 0 0 0 .5 0 .35 .35 0 0 0 0-.5 .35 .35 0 0 0-.5 .1zM177.8 35.3l.7-.7 1.9 2.8z" fill="#000"/>
<text font-size="8.5" x="344.4" y="279.7">DRAWING</text>
<g font-size="5.3">
<text x="41" y="8.9">8</text>
<text x="88.5" y="8.9">7</text>
<text x="138.5" y="8.9">6</text>
<text x="188.5" y="8.9">5</text>
<text x="238.5" y="8.9">4</text>
<text x="288.5" y="8.9">3</text>
<text x="338.5" y="8.9">2</text>
<text x="386" y="8.9">1</text>
<text x="16.2" y="30.7">F</text>
<text x="411.2" y="30.7">F</text>
<text x="16.1" y="74.9">E</text>
<text x="411.1" y="74.9">E</text>
<text x="15.5" y="124.9">D</text>
<text x="410.5" y="124.9">D</text>
<text x="15.4" y="174.9">C</text>
<text x="410.4" y="174.9">C</text>
<text x="16" y="224.9">B</text>
<text x="411" y="224.9">B</text>
<text x="15.5" y="269.2">A</text>
<text x="410.5" y="269.2">A</text>
<text x="41" y="290.9">8</text>
<text x="88.5" y="290.9">7</text>
<text x="138.5" y="290.9">6</text>
<text x="188.5" y="290.9">5</text>
<text x="238.5" y="290.9">4</text>
<text x="288.5" y="290.9">3</text>
<text x="338.5" y="290.9">2</text>
<text x="386" y="290.9">1</text>
</g>
<g font-size="4.7">
<text x="68.1" y="22.6">9</text>
<text x="97.1" y="29">8</text>
<text x="164.4" y="24.6">11</text>
<text x="194.8" y="30.2">14</text>
<text x="32.1" y="36.4">13</text>
<text x="130.6" y="37.7">12</text>
<text x="228.5" y="37.6">15</text>
<text x="118" y="58.4">2</text>
<text x="253.7" y="57.9">ITEM NO.</text>
<text x="284" y="57.9">PART NUMBER</text>
<text x="322.5" y="55.7">DESCRIPTIO</text>
<text x="360.2" y="57.9">QTY.</text>
<text x="384.2" y="57.9">MATERIAL</text>
<text x="333.7" y="60.2">N</text>
<text x="262.4" y="70.6">1</text>
<text x="279.1" y="70.6">Carriage</text>
<text x="364" y="70.6">1</text>
<text x="381.7" y="70.6">7050-T73510</text>
<text x="177.5" y="76.8">5</text>
<text x="262.4" y="83.9">2</text>
<text x="279.1" y="81.6">Scoring</text>
<text x="364" y="83.9">1</text>
<text x="279.1" y="86.1">Wheel.step</text>
<text x="68.1" y="92.1">16</text>
<text x="172.5" y="94">1</text>
<text x="262.4" y="95.1">3</text>
<text x="279.1" y="92.8">ISO 7045 - M5 x 16</text>
<text x="364" y="95.1">1</text>
<text x="279.1" y="97.3">- Z - 16N</text>
<text x="262.4" y="105.6">4</text>
<text x="279.1" y="103.3">ISO 4015 - M10 x</text>
<text x="279.1" y="107.8">45 x 26-N</text>
<text x="364" y="105.6">1</text>
<text x="69" y="108.6">7</text>
<text x="385.3" y="113.8">AISI 1045</text>
<text x="69" y="119.9">3</text>
<text x="262.4" y="118.3">5</text>
<text x="279.1" y="118.3">Breaker</text>
<text x="364" y="118.3">1</text>
<text x="383.2" y="118.3">Steel, cold</text>
<text x="387.8" y="122.8">drawn</text>
<text x="228.6" y="128.9">9</text>
<text x="262.4" y="131.1">6</text>
<text x="279.1" y="128.8">ISO 7045 - M6 x 16</text>
<text x="364" y="131.1">1</text>
<text x="42.1" y="132.7">10</text>
<text x="69" y="132.7">8</text>
<text x="279.1" y="133.3">- Z - 16N</text>
<text x="262.4" y="139.3">7</text>
<text x="279.1" y="139.3">Base</text>
<text x="364" y="139.3">1</text>
<text x="382.2" y="139.3">6061-T6 (SS)</text>
<text x="262.4" y="145.3">8</text>
<text x="279.1" y="145.3">Slide Rail</text>
<text x="364" y="145.3">2</text>
<text x="386.6" y="145.3">AISI 304</text>
<text x="142.2" y="152.7">16</text>
<text x="262.4" y="153.5">9</text>
<text x="279.1" y="151.3">ISO 4018 - M6 x</text>
<text x="279.1" y="155.8">20-WN</text>
<text x="364" y="153.5">2</text>
<text x="279.1" y="161.7">ISO - 4033 - M6 -</text>
<text x="235.2" y="167.2">13</text>
<text x="261.1" y="164">10</text>
<text x="279.1" y="166.3">W - N</text>
<text x="364" y="164">2</text>
<text x="279.1" y="172.2">ISO - 4033 - M10 -</text>
<text x="261.1" y="174.5">11</text>
<text x="279.1" y="176.8">W - N</text>
<text x="364" y="174.5">1</text>
<text x="385.3" y="182.6">AISI 1045</text>
<text x="261.1" y="187.1">12</text>
<text x="279.1" y="187.1">Coupling</text>
<text x="364" y="187.1">1</text>
<text x="383.2" y="187.1">Steel, cold</text>
<text x="387.8" y="191.6">drawn</text>
<text x="261.1" y="198.2">13</text>
<text x="279.1" y="198.2">Guide Support</text>
<text x="364" y="198.2">2</text>
<text x="382.2" y="198.2">6061-T6 (SS)</text>
<text x="261.1" y="209.4">14</text>
<text x="279.1" y="209.4">Handle</text>
<text x="364" y="209.4">1</text>
<text x="385.9" y="209.4">Stainless</text>
<text x="389.9" y="204.8">Cast</text>
<text x="389.6" y="213.9">Steel</text>
<text x="380.7" y="219.9">POLYURETHA</text>
<text x="261.1" y="222.1">15</text>
<text x="279.1" y="222.1">Ball</text>
<text x="364" y="222.1">1</text>
<text x="383.3" y="224.4">NE (11671)</text>
<text x="261.1" y="230.4">16</text>
<text x="279.1" y="230.4">Rubber Surface</text>
<text x="364" y="230.4">2</text>
<text x="388.8" y="230.4">BUTYL</text>
</g>
<text font-size="3.9" x="400.9" y="275.5">A3</text>
<g font-size="2">
<text x="230.6" y="234.6">AKSİ BELİRTİLMEDİĞİ SÜRECE:</text>
<text x="230.6" y="237.1">BOYUTLAR MİLİMETREDİR</text>
<text x="230.6" y="239.6">YÜZEY CİLASI:</text>
<text x="264.4" y="234.6">BİTİRME:</text>
<text x="311.3" y="234.5">KESKİN KENARLARI</text>
<text x="311.3" y="237">PAHLAYIN VE</text>
<text x="311.3" y="239.5">KIRIN</text>
<text x="342.6" y="236">TEKNİK RESMİ ÖLÇEKLENDİRMEYİN</text>
<text x="383.3" y="236.2">REVİZYON</text>
<text x="230.6" y="242.1">TOLERANSLAR:</text>
<text x="232.2" y="244.6">DOĞRUSAL:</text>
<text x="232.2" y="247.1">AÇISAL:</text>
<text x="244.3" y="252">İSİM</text>
<text x="260" y="251.9">İMZA</text>
<text x="277.2" y="251.9">TARİH</text>
<text x="330" y="251.9">BAŞLIK:</text>
<text x="230.2" y="256.1">ÇİZEN</text>
<text x="230.4" y="260.3">DENET.</text>
<text x="230.4" y="264.4">ONAY.</text>
<text x="230.5" y="268.8">ÜRET.</text>
<text x="230.7" y="273.1">KALİTE</text>
<text x="285.7" y="272.5">MALZEME:</text>
<text x="330" y="272.5">RESİM NO.</text>
<text x="285.6" y="285.5">AĞIRLIK:</text>
<text x="330.1" y="285.6">ÖLÇEK:1:2.5</text>
<text x="374.5" y="285.6">SAYFA 1 / 4</text>
</g>
</svg>
